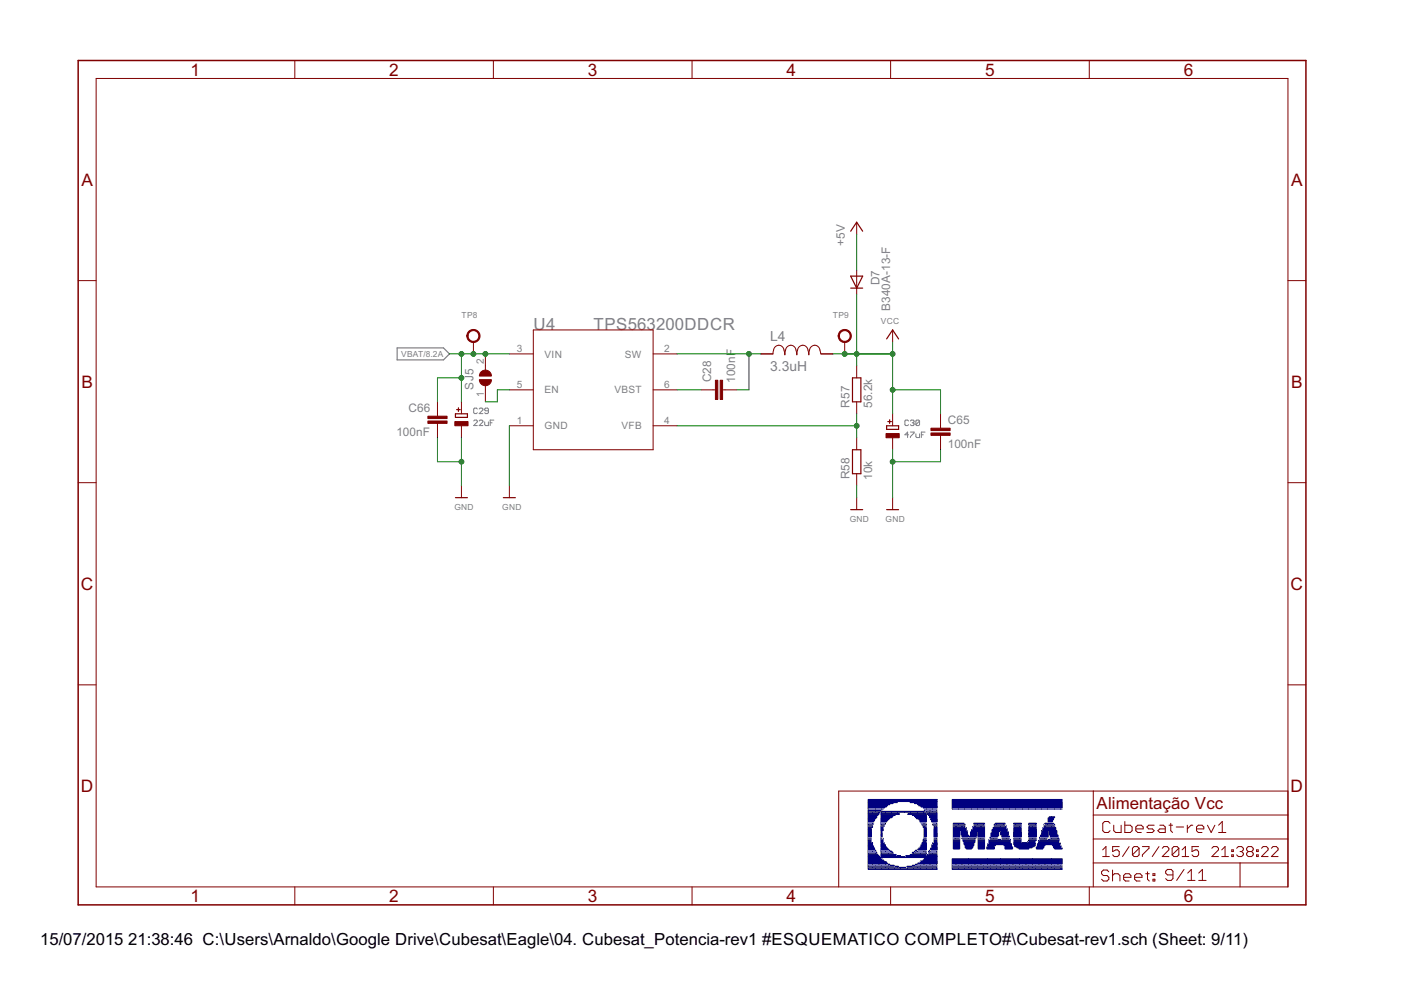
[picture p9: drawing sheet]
<svg xmlns="http://www.w3.org/2000/svg" width="297mm" height="210mm" viewBox="0 0 297 210" stroke-linecap="round" stroke-linejoin="round" font-family="sans-serif">
<g fill="none" stroke="#808080" stroke-width=".21">
<path d="M100.4 89.3l.2-.2h.4l.2 .2v.2l-.8 .7h.8M101.2 86.7l-.2-.2h-.4l-.2 .2v.8l.2 .2h.4l.2-.2M101.6 89.3l.2-.2h.4l.2 .2v.2l-.8 .7h.8M101.6 86.7l.2-.2h.4l.2 .2v.2l-.8 .8h.8M102.8 89.5v.5l.2 .2h.5v-.7M103.5 87.1h-.5l-.2-.2 .2-.4h.4l.1 .2v.8l-.1 .2h-.4l-.2-.2M103.9 89.6h.4M104.7 89.1h-.8v1.1M192.6 89.3l-.2-.2h-.4l-.1 .2v.7l.1 .2h.4l.2-.2M192.6 92.2h-.7l.5-.6v1.2M193 89.3l.2-.2h.4l.2 .2-.2 .3M193 91.6h.8v.2l-.8 .8v.2"/>
<path d="M193.4 89.6h.2M193.6 89.6l.2 .2-.2 .4h-.4l-.2-.2M194.2 92v.6l.2 .2h.6v-.8M195 89.3v.7l-.2 .2h-.4l-.2-.2M195 89.3l-.2-.2h-.4l-.2 .2v.7M195 89.3l-.8 .7M195.3 92.2h.4M196.1 91.6h-.8v1.2"/>
</g>
<path d="M84.2 73.8h9.8l1.3 1.2-1.3 1.3h-9.8z" fill="none" stroke="#808080" stroke-width=".25"/>
<g fill="none" stroke="#800000" stroke-width=".21">
<path d="M20.4 16.6h252.7v171.4h-252.7zM62.5 12.8v3.8M104.6 12.8v3.8M146.7 12.8v3.8M188.8 12.8v3.8M230.9 12.8v3.8M16.6 59.5h3.8M181.6 47.1v2.6M181.6 57.3v5.1M273.1 59.5h3.8M100.4 72.5v2.5M102.9 75v3.5"/>
<path d="M108 75h5.1M113.1 70h25.4v25.4h-25.4zM138.5 75h5.1M174 75l-.2-.8a1.1 1.1 0 0 0-1.1-1 1.1 1.1 0 0 0-1.1 1l-.1 1-.1-.5a1.27 1.27 0 0 0-1.7-1.4 2.31 2.31 0 0 0-.7 1.9l-.1-.5a1.27 1.27 0 0 0-1.7-1.4 2.31 2.31 0 0 0-.8 1.9l-.1-.5a1.27 1.27 0 0 0-1.7-1.4l-.5 .6-.2 1.1h-2.6M174 75h2.6M179.1 72.5v2.5M181.6 77.6v2.5M189.3 70v2.5M92.8 85.2v3M92.8 89.8v3M97.8 85.2v2.5M97.8 90.3v2.5"/>
<path d="M102.9 81.8v3.4M108 90.3h5.1M108 82.7h5.1M138.5 90.3h5.1M138.5 82.7h5.1M148.6 82.7h3.1M153.2 82.7h3.1M181.6 85.2v2.5M181.6 92.8v2.6M189.3 87.7v2.6M189.3 92.8v2.6M199.4 87.7v3.1"/>
<path d="M199.4 92.3v3.1M16.6 102.3h3.8M97.8 103v2.5M108 103v2.5M181.6 100.4v2.6M181.6 105.5v2.6M189.3 105.5v2.6M273.1 102.3h3.8M16.6 145.2h3.8M273.1 145.2h3.8M231.8 167.7v20.3M231.8 177.9h41.3"/>
<path d="M231.8 172.8h41.3M235.4 174.6l-.4-.4h-.8l-.4 .4v1.5l.4 .4h.8l.4-.4M236.1 175v1.1l.4 .4h1.2v-1.5M237.3 179.5h-1.4v1.1l.7-.4h.3l.4 .4v.7l-.4 .3h-.7l-.3-.3M238.5 174.2v2.3h1.1l.4-.4v-.8l-.4-.3h-1.1M239.4 179.5l-1.4 2.1M240.8 175.7h1.6v-.4l-.4-.3h-.8l-.4 .3v.8l.4 .4h.8M241.5 179.9v1.4l-.3 .3h-.7l-.4-.3M241.5 179.9l-.3-.4h-.7l-.4 .4v1.4M241.5 179.9l-1.4 1.4M242.2 179.5h1.4v.4l-1.4 1.4v.3M244.7 175h-1.2l-.3 .3 .3 .4h.8l.4 .4-.4 .4h-1.1"/>
<path d="M245.7 179.5l-1.4 2.1M245.9 175h.8l.4 .3v1.2h-1.2l-.4-.4 .4-.4h1.2M246.4 179.9l.4-.4h.7l.3 .4v.3l-1.4 1.4h1.4M247.8 175h.8M248.2 174.6v1.5l.4 .4M249.4 175.3h1.6M249.9 179.9v1.4l-.3 .3h-.7l-.4-.3M249.9 179.9l-.3-.4h-.7l-.4 .4v1.4M249.9 179.9l-1.4 1.4M251.7 175v1.5M252.9 175h-.4l-.8 .7M253.7 175.7h1.5v-.4l-.4-.3h-.7l-.4 .3v.8l.4 .4h.7"/>
<path d="M254.1 179.5h-1.4v1.1l.7-.4h.4l.3 .4v.7l-.3 .3h-.7l-.4-.3M256 175l.8 1.5 .8-1.5M256.9 179.9l.4-.4h.7l.3 .4v.3l-1.4 1.4h1.4M258.4 176.5h1.5M258.4 175l.7-.8v2.3M262.2 179.9l.4-.4h.6l.4 .4v.3l-.4 .4M267.5 179.9l.3-.4h.7l.4 .4v.3l-1.4 1.4h1.4M269.6 179.9l.3-.4h.7l.4 .4v.3l-1.4 1.4h1.4M273.1 167.7h-95.3v20.3M62.5 188v3.9M104.6 188v3.9M146.7 188v3.9"/>
<path d="M188.8 188v3.9M230.9 188v3.9M231.8 183h41.3M233.8 180.2l.7-.7v2.1M233.8 181.6h1.4M235.1 184.8l-.4-.3h-.8l-.3 .3v.5l.3 .3h.8l.4 .4v.4l-.4 .4h-.8l-.3-.4M235.9 184.5v2.3M235.9 185.6l.4-.3h.7l.4 .3v1.2M238.2 186h1.6v-.4l-.4-.3h-.8l-.4 .3v.8l.4 .4h.8M240.6 186h1.5v-.4l-.4-.3h-.7l-.4 .3v.8l.4 .4h.7M242.9 185.3h.8M243.3 184.8v1.6l.4 .4"/>
<path d="M244.5 185.3h.4v.3h-.4zM244.5 186.4h.4v.4h-.4zM248.7 185.5h-1.2l-.4-.4v-.4l.4-.4h.8l.4 .4v1.6l-.4 .4h-.8l-.4-.4M250.6 181.6h1.4M250.6 180.2l.7-.7v2.1M251 184.3l-1.5 2.4M251.8 186.7h1.6M251.8 185.1l.8-.8v2.4M254.1 185.1l.8-.8v2.4M254.1 186.7h1.6M259 181.6h1.5M259 180.2l.7-.7v2.1"/>
<path d="M261.2 181.3h.3v.3h-.3zM261.2 180.2h.3v.4h-.3zM262.9 183v5M262.9 180.6h.3M263.2 180.6l.4 .3v.4l-.4 .3h-.6l-.4-.3M264.6 180.6l-.3 .3v.4l.3 .3h.8l.3-.3v-.4l-.3-.3M264.6 180.6l-.3-.4v-.3l.3-.4h.8l.3 .4v.3l-.3 .4M264.6 180.6h.8M266.4 181.3h.4v.3h-.4zM266.4 180.2h.4v.4h-.4z"/>
</g>
<path d="M16.6 12.8h260.3v179.1h-260.3z" fill="none" stroke="#800000" stroke-width=".32"/>
<g fill="#800000" stroke="#800000" stroke-width=".21">
<path d="M152.7 80.6h.5v4.1h-.5z"/>
<path d="M151.7 80.6h.5v4.1h-.5z"/>
<path d="M197.4 91.8h4v.5h-4z"/>
<path d="M197.4 90.8h4v.5h-4z"/>
<path d="M90.7 89.3h4.1v.5h-4.1z"/>
<path d="M90.7 88.2h4.1v.6h-4.1z"/>
<path d="M96.4 89.4h2.8v.9h-2.8z"/>
<path d="M187.9 91.9h2.7v.9h-2.7z"/>
</g>
<g fill="none" stroke="#800000" stroke-width=".25">
<path d="M180.4 58.5h2.5l-1.3 2.6zM180.4 49l1.2-1.9 1.3 1.9M180.4 61.1h2.5M188 71.9l1.3-1.9 1.2 1.9M96.6 87.7h2.5v.8h-2.5zM96.8 86.8h.8M97.2 86.5v.7M180.7 80.1h1.8v5.1h-1.8zM180.7 95.4h1.8v5h-1.8zM188 90.3h2.5v.7h-2.5zM188.2 89.4h.8M188.6 89v.8"/>
<path d="M96.6 105.5h2.5M106.7 105.5h2.6M180.4 108.1h2.5M188 108.1h2.5"/>
</g>
<g fill="#800000" stroke="#800000" stroke-width=".21">
<path d="M99.4 70.3a1.4 1.4 0 0 1 2.2 .2 1.4 1.4 0 0 1-.8 2.1 1.4 1.4 0 0 1-1.8-1.4h.2a1.15 1.15 0 0 1 1.6-1 1.15 1.15 0 0 1 .3 1.9 1.15 1.15 0 0 1-1.8-.6l-.1-.3h-.2z" fill-rule="evenodd"/>
<path d="M178.1 70.3a1.4 1.4 0 0 1 2.2 .2 1.4 1.4 0 0 1-.8 2.1 1.4 1.4 0 0 1-1.8-1.4h.2a1.15 1.15 0 0 1 1.7-1 1.15 1.15 0 0 1 .2 1.9 1.15 1.15 0 0 1-1.8-.6l-.1-.3h-.2z" fill-rule="evenodd"/>
<path d="M102.1 78.8a1.27 1.27 0 0 1 1.3-.2 1.27 1.27 0 0 1 .8 1.1h-2.6z" fill-rule="evenodd"/>
<path d="M101.6 80.5h2.6a1.27 1.27 0 0 1-1.3 1.3 1.27 1.27 0 0 1-1.3-1.3z" fill-rule="evenodd"/>
</g>
<g fill="none" stroke="#008000" stroke-width=".21">
<path d="M181.6 49.7v7.6M95.3 75h12.7M97.8 75v10.2M143.6 75h17.7M158.8 75v7.7h-2.5M176.6 75h12.7M181.6 62.4v15.2M189.3 72.5v15.2M92.8 92.8v5.1h5M97.8 92.8v10.2M97.8 80.1h-5v5.1M108 90.3v12.7"/>
<path d="M108 82.7h-2.5v2.5h-2.6M143.6 82.7h5M143.6 90.3h38M181.6 87.7v5.1M189.3 95.4v10.1M189.3 82.7h10.1v5M199.4 95.4v2.5h-10.1M181.6 103v2.5"/>
</g>
<g fill="#008000" stroke="#008000" stroke-width=".21">
<circle cx="97.8" cy="75" r=".51"/>
<circle cx="97.8" cy="80.1" r=".51"/>
<circle cx="100.4" cy="75" r=".51"/>
<circle cx="102.9" cy="75" r=".51"/>
<circle cx="97.8" cy="97.9" r=".51"/>
<circle cx="189.3" cy="97.9" r=".51"/>
<circle cx="158.8" cy="75" r=".51"/>
<circle cx="181.6" cy="90.3" r=".51"/>
<circle cx="181.6" cy="75" r=".51"/>
<circle cx="189.3" cy="75" r=".51"/>
<circle cx="189.3" cy="82.7" r=".51"/>
<circle cx="179.1" cy="75" r=".51"/>
</g>
<path d="M184.1 171.6h2.9v.2h-2.9z" fill="#808080" stroke="#808080" stroke-width=".21"/>
<g fill="#000080" stroke="#000080" stroke-width=".21">
<path d="M184.1 184.1h14.6v.2h-14.6z"/>
<path d="M201.9 184.1h23.3v.2h-23.3z"/>
<path d="M184.1 183.9h14.6v.2h-14.6z"/>
<path d="M201.9 183.9h23.3v.2h-23.3z"/>
<path d="M184.1 183.7h6.4v.2h-6.4z"/>
<path d="M192.3 183.7h6.4v.2h-6.4z"/>
<path d="M201.9 183.7h23.3v.2h-23.3z"/>
<path d="M184.1 183.5h5.5v.2h-5.5z"/>
<path d="M193.4 183.5h5.3v.2h-5.3z"/>
<path d="M201.9 183.5h23.3v.2h-23.3z"/>
<path d="M184.1 183.2h4.5v.2h-4.5z"/>
<path d="M194.1 183.2h4.6v.2h-4.6z"/>
<path d="M201.9 183.2h23.3v.2h-23.3z"/>
<path d="M184.1 183h4.1v.2h-4.1z"/>
<path d="M194.6 183h4.1v.2h-4.1z"/>
<path d="M201.9 183h23.3v.2h-23.3z"/>
<path d="M184.1 182.8h3.9v.2h-3.9z"/>
<path d="M195.1 182.8h3.6v.2h-3.6z"/>
<path d="M201.9 182.8h23.3v.2h-23.3z"/>
<path d="M184.1 182.5h3.4v.3h-3.4z"/>
<path d="M195.3 182.5h3.4v.3h-3.4z"/>
<path d="M201.9 182.5h23.3v.3h-23.3z"/>
<path d="M184.1 182.3h3.2v.2h-3.2z"/>
<path d="M195.7 182.3h3v.2h-3z"/>
<path d="M201.9 182.3h23.3v.2h-23.3z"/>
<path d="M184.1 182.1h2.9v.2h-2.9z"/>
<path d="M195.9 182.1h2.8v.2h-2.8z"/>
<path d="M201.9 182.1h23.3v.2h-23.3z"/>
<path d="M184.1 181.8h2.7v.3h-2.7z"/>
<path d="M196.2 181.8h2.5v.3h-2.5z"/>
<path d="M184.1 181.6h2.5v.2h-2.5z"/>
<path d="M186.8 181.6h11.9v.2h-11.9z"/>
<path d="M184.1 181.4h2.3v.2h-2.3z"/>
<path d="M186.8 181.4h4.1v.2h-4.1z"/>
<path d="M192.1 181.4h6.6v.2h-6.6z"/>
<path d="M184.1 181.2h2v.2h-2z"/>
<path d="M186.8 181.2h3.2v.2h-3.2z"/>
<path d="M193 181.2h3.4v.2h-3.4z"/>
<path d="M196.6 181.2h2.1v.2h-2.1z"/>
<path d="M184.1 180.9h1.8v.2h-1.8z"/>
<path d="M186.8 180.9h2.5v.2h-2.5z"/>
<path d="M193.4 180.9h3v.2h-3z"/>
<path d="M196.9 180.9h1.8v.2h-1.8z"/>
<path d="M184.1 180.7h1.8v.2h-1.8z"/>
<path d="M186.8 180.7h2.5v.2h-2.5z"/>
<path d="M193.4 180.7h3v.2h-3z"/>
<path d="M196.9 180.7h1.8v.2h-1.8z"/>
<path d="M184.1 180.5h1.6v.2h-1.6z"/>
<path d="M186.8 180.5h2.3v.2h-2.3z"/>
<path d="M193.9 180.5h2.5v.2h-2.5z"/>
<path d="M196.9 180.5h1.8v.2h-1.8z"/>
<path d="M184.1 180.3h1.6v.2h-1.6z"/>
<path d="M186.8 180.3h1.8v.2h-1.8z"/>
<path d="M194.1 180.3h2.3v.2h-2.3z"/>
<path d="M197.1 180.3h1.6v.2h-1.6z"/>
<path d="M184.1 180h1.3v.2h-1.3z"/>
<path d="M186.8 180h1.6v.2h-1.6z"/>
<path d="M194.6 180h1.8v.2h-1.8z"/>
<path d="M197.3 180h1.4v.2h-1.4z"/>
<path d="M184.1 179.8h1.3v.2h-1.3z"/>
<path d="M186.8 179.8h1.4v.2h-1.4z"/>
<path d="M194.8 179.8h1.6v.2h-1.6z"/>
<path d="M197.3 179.8h1.4v.2h-1.4z"/>
<path d="M202.1 179.8h1.4v.2h-1.4z"/>
<path d="M204.9 179.8h1.1v.2h-1.1z"/>
<path d="M207.4 179.8h1.3v.2h-1.3z"/>
<path d="M209.2 179.8h1.6v.2h-1.6z"/>
<path d="M213.1 179.8h1.6v.2h-1.6z"/>
<path d="M216 179.8h2.1v.2h-2.1z"/>
<path d="M219.7 179.8h1.4v.2h-1.4z"/>
<path d="M223.6 179.8h1.6v.2h-1.6z"/>
<path d="M184.1 179.6h1.1v.2h-1.1z"/>
<path d="M186.8 179.6h1.2v.2h-1.2z"/>
<path d="M195.1 179.6h1.3v.2h-1.3z"/>
<path d="M197.5 179.6h1.2v.2h-1.2z"/>
<path d="M202.1 179.6h1.4v.2h-1.4z"/>
<path d="M204.6 179.6h1.6v.2h-1.6z"/>
<path d="M207.4 179.6h1.3v.2h-1.3z"/>
<path d="M209.2 179.6h1.6v.2h-1.6z"/>
<path d="M213.1 179.6h1.6v.2h-1.6z"/>
<path d="M215.6 179.6h3.2v.2h-3.2z"/>
<path d="M219.7 179.6h1.6v.2h-1.6z"/>
<path d="M223.4 179.6h1.6v.2h-1.6z"/>
<path d="M184.1 179.3h1.1v.2h-1.1z"/>
<path d="M186.8 179.3h.9v.2h-.9z"/>
<path d="M195.3 179.3h1.1v.2h-1.1z"/>
<path d="M197.5 179.3h1.2v.2h-1.2z"/>
<path d="M202.1 179.3h1.4v.2h-1.4z"/>
<path d="M204.6 179.3h1.6v.2h-1.6z"/>
<path d="M207.4 179.3h1.3v.2h-1.3z"/>
<path d="M209.4 179.3h1.4v.2h-1.4z"/>
<path d="M213.1 179.3h1.4v.2h-1.4z"/>
<path d="M215.2 179.3h4.1v.2h-4.1z"/>
<path d="M220 179.3h1.3v.2h-1.3z"/>
<path d="M223.4 179.3h1.6v.2h-1.6z"/>
<path d="M184.1 179.1h.9v.2h-.9z"/>
<path d="M186.8 179.1h.9v.2h-.9z"/>
<path d="M195.3 179.1h1.1v.2h-1.1z"/>
<path d="M197.5 179.1h1.2v.2h-1.2z"/>
<path d="M202.1 179.1h1.4v.2h-1.4z"/>
<path d="M204.6 179.1h1.9v.2h-1.9z"/>
<path d="M207.4 179.1h1.3v.2h-1.3z"/>
<path d="M209.4 179.1h1.6v.2h-1.6z"/>
<path d="M212.9 179.1h1.6v.2h-1.6z"/>
<path d="M215.1 179.1h4.4v.2h-4.4z"/>
<path d="M219.9 179.1h1.7v.2h-1.7z"/>
<path d="M223.1 179.1h1.6v.2h-1.6z"/>
<path d="M184.1 178.9h.9v.2h-.9z"/>
<path d="M186.8 178.9h.7v.2h-.7z"/>
<path d="M195.5 178.9h.9v.2h-.9z"/>
<path d="M197.8 178.9h.9v.2h-.9z"/>
<path d="M202.1 178.9h1.4v.2h-1.4z"/>
<path d="M204.4 178.9h2.1v.2h-2.1z"/>
<path d="M207.4 178.9h1.3v.2h-1.3z"/>
<path d="M209.4 178.9h5.1v.2h-5.1z"/>
<path d="M214.9 178.9h4.6v.2h-4.6z"/>
<path d="M220 178.9h4.7v.2h-4.7z"/>
<path d="M184.1 178.6h.9v.3h-.9z"/>
<path d="M186.8 178.6h.7v.3h-.7z"/>
<path d="M195.5 178.6h.9v.3h-.9z"/>
<path d="M197.8 178.6h.9v.3h-.9z"/>
<path d="M202.1 178.6h1.4v.3h-1.4z"/>
<path d="M204.4 178.6h2.1v.3h-2.1z"/>
<path d="M207.4 178.6h1.3v.3h-1.3z"/>
<path d="M209.7 178.6h4.5v.3h-4.5z"/>
<path d="M214.9 178.6h4.6v.3h-4.6z"/>
<path d="M220.2 178.6h4.5v.3h-4.5z"/>
<path d="M184.1 178.4h.6v.2h-.6z"/>
<path d="M186.8 178.4h.5v.2h-.5z"/>
<path d="M195.7 178.4h.7v.2h-.7z"/>
<path d="M198 178.4h.7v.2h-.7z"/>
<path d="M202.1 178.4h1.4v.2h-1.4z"/>
<path d="M204.4 178.4h2.3v.2h-2.3z"/>
<path d="M207.4 178.4h1.3v.2h-1.3z"/>
<path d="M209.7 178.4h4.5v.2h-4.5z"/>
<path d="M214.9 178.4h1.6v.2h-1.6z"/>
<path d="M217.9 178.4h1.6v.2h-1.6z"/>
<path d="M220.2 178.4h4.3v.2h-4.3z"/>
<path d="M184.1 178.2h.6v.2h-.6z"/>
<path d="M186.8 178.2h.5v.2h-.5z"/>
<path d="M195.7 178.2h.7v.2h-.7z"/>
<path d="M198 178.2h.7v.2h-.7z"/>
<path d="M202.1 178.2h1.4v.2h-1.4z"/>
<path d="M204.2 178.2h2.5v.2h-2.5z"/>
<path d="M207.4 178.2h1.3v.2h-1.3z"/>
<path d="M209.7 178.2h4.5v.2h-4.5z"/>
<path d="M214.9 178.2h1.6v.2h-1.6z"/>
<path d="M218.1 178.2h1.4v.2h-1.4z"/>
<path d="M220.2 178.2h4.3v.2h-4.3z"/>
<path d="M184.1 178h.6v.2h-.6z"/>
<path d="M186.8 178h.5v.2h-.5z"/>
<path d="M195.7 178h.7v.2h-.7z"/>
<path d="M198 178h.7v.2h-.7z"/>
<path d="M202.1 178h1.4v.2h-1.4z"/>
<path d="M204.2 178h2.5v.2h-2.5z"/>
<path d="M207.4 178h1.3v.2h-1.3z"/>
<path d="M209.7 178h4.5v.2h-4.5z"/>
<path d="M214.9 178h1.6v.2h-1.6z"/>
<path d="M218.1 178h1.6v.2h-1.6z"/>
<path d="M220.4 178h4.1v.2h-4.1z"/>
<path d="M184.1 177.7h.6v.2h-.6z"/>
<path d="M186.8 177.7h.5v.2h-.5z"/>
<path d="M195.9 177.7h.5v.2h-.5z"/>
<path d="M198 177.7h.7v.2h-.7z"/>
<path d="M202.1 177.7h1.4v.2h-1.4z"/>
<path d="M204.2 177.7h2.5v.2h-2.5z"/>
<path d="M207.4 177.7h1.3v.2h-1.3z"/>
<path d="M209.9 177.7h1.6v.2h-1.6z"/>
<path d="M212.4 177.7h1.6v.2h-1.6z"/>
<path d="M214.9 177.7h1.6v.2h-1.6z"/>
<path d="M218.1 177.7h1.6v.2h-1.6z"/>
<path d="M220.4 177.7h1.6v.2h-1.6z"/>
<path d="M222.7 177.7h1.8v.2h-1.8z"/>
<path d="M184.1 177.5h.6v.2h-.6z"/>
<path d="M186.8 177.5h.2v.2h-.2z"/>
<path d="M195.9 177.5h.5v.2h-.5z"/>
<path d="M198 177.5h.7v.2h-.7z"/>
<path d="M202.1 177.5h1.4v.2h-1.4z"/>
<path d="M204 177.5h2.9v.2h-2.9z"/>
<path d="M207.4 177.5h1.3v.2h-1.3z"/>
<path d="M209.9 177.5h1.6v.2h-1.6z"/>
<path d="M212.4 177.5h1.6v.2h-1.6z"/>
<path d="M214.9 177.5h1.6v.2h-1.6z"/>
<path d="M218.1 177.5h1.6v.2h-1.6z"/>
<path d="M220.4 177.5h1.6v.2h-1.6z"/>
<path d="M222.7 177.5h1.6v.2h-1.6z"/>
<path d="M184.1 177.3h.6v.2h-.6z"/>
<path d="M186.8 177.3h.2v.2h-.2z"/>
<path d="M195.9 177.3h.5v.2h-.5z"/>
<path d="M198 177.3h.7v.2h-.7z"/>
<path d="M202.1 177.3h1.4v.2h-1.4z"/>
<path d="M204 177.3h1.3v.2h-1.3z"/>
<path d="M205.5 177.3h1.4v.2h-1.4z"/>
<path d="M207.4 177.3h1.3v.2h-1.3z"/>
<path d="M210.1 177.3h1.4v.2h-1.4z"/>
<path d="M212.4 177.3h1.6v.2h-1.6z"/>
<path d="M214.9 177.3h1.6v.2h-1.6z"/>
<path d="M218.1 177.3h1.6v.2h-1.6z"/>
<path d="M220.6 177.3h1.6v.2h-1.6z"/>
<path d="M222.7 177.3h1.6v.2h-1.6z"/>
<path d="M184.1 177h.6v.2h-.6z"/>
<path d="M186.8 177h.2v.2h-.2z"/>
<path d="M195.9 177h.5v.2h-.5z"/>
<path d="M198 177h.7v.2h-.7z"/>
<path d="M202.1 177h1.4v.2h-1.4z"/>
<path d="M204 177h1.3v.2h-1.3z"/>
<path d="M205.8 177h1.3v.2h-1.3z"/>
<path d="M207.4 177h1.3v.2h-1.3z"/>
<path d="M210.1 177h1.6v.2h-1.6z"/>
<path d="M212.4 177h1.4v.2h-1.4z"/>
<path d="M214.9 177h1.6v.2h-1.6z"/>
<path d="M218.1 177h1.6v.2h-1.6z"/>
<path d="M220.6 177h1.6v.2h-1.6z"/>
<path d="M222.7 177h1.6v.2h-1.6z"/>
<path d="M184.1 176.8h.6v.2h-.6z"/>
<path d="M186.8 176.8h.2v.2h-.2z"/>
<path d="M195.9 176.8h.5v.2h-.5z"/>
<path d="M198 176.8h.7v.2h-.7z"/>
<path d="M202.1 176.8h1.4v.2h-1.4z"/>
<path d="M203.7 176.8h1.4v.2h-1.4z"/>
<path d="M205.8 176.8h1.3v.2h-1.3z"/>
<path d="M207.4 176.8h1.3v.2h-1.3z"/>
<path d="M210.1 176.8h1.6v.2h-1.6z"/>
<path d="M212.2 176.8h1.6v.2h-1.6z"/>
<path d="M214.9 176.8h1.6v.2h-1.6z"/>
<path d="M218.1 176.8h1.6v.2h-1.6z"/>
<path d="M220.9 176.8h1.3v.2h-1.3z"/>
<path d="M222.5 176.8h1.6v.2h-1.6z"/>
<path d="M184.1 176.6h.6v.2h-.6z"/>
<path d="M186.8 176.6h.2v.2h-.2z"/>
<path d="M195.9 176.6h.5v.2h-.5z"/>
<path d="M198 176.6h.7v.2h-.7z"/>
<path d="M202.1 176.6h1.4v.2h-1.4z"/>
<path d="M203.7 176.6h1.4v.2h-1.4z"/>
<path d="M205.8 176.6h1.3v.2h-1.3z"/>
<path d="M207.4 176.6h1.3v.2h-1.3z"/>
<path d="M210.1 176.6h1.6v.2h-1.6z"/>
<path d="M212.2 176.6h1.6v.2h-1.6z"/>
<path d="M214.9 176.6h1.6v.2h-1.6z"/>
<path d="M218.1 176.6h1.6v.2h-1.6z"/>
<path d="M220.9 176.6h1.3v.2h-1.3z"/>
<path d="M222.5 176.6h1.6v.2h-1.6z"/>
<path d="M184.1 176.4h.6v.2h-.6z"/>
<path d="M186.8 176.4h.2v.2h-.2z"/>
<path d="M195.9 176.4h.5v.2h-.5z"/>
<path d="M198 176.4h.7v.2h-.7z"/>
<path d="M202.1 176.4h1.4v.2h-1.4z"/>
<path d="M203.7 176.4h1.4v.2h-1.4z"/>
<path d="M205.8 176.4h1.3v.2h-1.3z"/>
<path d="M207.4 176.4h1.3v.2h-1.3z"/>
<path d="M210.4 176.4h1.3v.2h-1.3z"/>
<path d="M212.2 176.4h1.6v.2h-1.6z"/>
<path d="M214.9 176.4h1.6v.2h-1.6z"/>
<path d="M218.1 176.4h1.6v.2h-1.6z"/>
<path d="M220.9 176.4h1.3v.2h-1.3z"/>
<path d="M222.5 176.4h1.6v.2h-1.6z"/>
<path d="M184.1 176.1h.6v.2h-.6z"/>
<path d="M186.8 176.1h.2v.2h-.2z"/>
<path d="M195.9 176.1h.5v.2h-.5z"/>
<path d="M198 176.1h.7v.2h-.7z"/>
<path d="M202.1 176.1h1.4v.2h-1.4z"/>
<path d="M203.7 176.1h1.4v.2h-1.4z"/>
<path d="M206 176.1h2.7v.2h-2.7z"/>
<path d="M210.4 176.1h1.6v.2h-1.6z"/>
<path d="M212.2 176.1h1.4v.2h-1.4z"/>
<path d="M214.9 176.1h1.6v.2h-1.6z"/>
<path d="M218.1 176.1h1.6v.2h-1.6z"/>
<path d="M220.9 176.1h1.3v.2h-1.3z"/>
<path d="M222.5 176.1h1.6v.2h-1.6z"/>
<path d="M184.1 175.9h.6v.2h-.6z"/>
<path d="M186.8 175.9h.5v.2h-.5z"/>
<path d="M195.9 175.9h.5v.2h-.5z"/>
<path d="M198 175.9h.7v.2h-.7z"/>
<path d="M202.1 175.9h2.8v.2h-2.8z"/>
<path d="M206 175.9h2.7v.2h-2.7z"/>
<path d="M210.3 175.9h3.3v.2h-3.3z"/>
<path d="M214.9 175.9h1.6v.2h-1.6z"/>
<path d="M218.1 175.9h1.6v.2h-1.6z"/>
<path d="M221.1 175.9h2.7v.2h-2.7z"/>
<path d="M184.1 175.7h.6v.2h-.6z"/>
<path d="M186.8 175.7h.5v.2h-.5z"/>
<path d="M195.9 175.7h.5v.2h-.5z"/>
<path d="M198 175.7h.7v.2h-.7z"/>
<path d="M202.1 175.7h2.8v.2h-2.8z"/>
<path d="M206.2 175.7h2.5v.2h-2.5z"/>
<path d="M210.6 175.7h3v.2h-3z"/>
<path d="M214.9 175.7h1.6v.2h-1.6z"/>
<path d="M218.1 175.7h1.6v.2h-1.6z"/>
<path d="M221.1 175.7h2.7v.2h-2.7z"/>
<path d="M184.1 175.5h.6v.2h-.6z"/>
<path d="M186.8 175.5h.5v.2h-.5z"/>
<path d="M195.9 175.5h.5v.2h-.5z"/>
<path d="M198 175.5h.7v.2h-.7z"/>
<path d="M202.1 175.5h2.8v.2h-2.8z"/>
<path d="M206.2 175.5h2.5v.2h-2.5z"/>
<path d="M210.6 175.5h2.7v.2h-2.7z"/>
<path d="M214.9 175.5h1.6v.2h-1.6z"/>
<path d="M218.1 175.5h1.6v.2h-1.6z"/>
<path d="M221.1 175.5h2.7v.2h-2.7z"/>
<path d="M184.1 175.2h.9v.2h-.9z"/>
<path d="M186.8 175.2h.5v.2h-.5z"/>
<path d="M195.7 175.2h.7v.2h-.7z"/>
<path d="M198 175.2h.7v.2h-.7z"/>
<path d="M202.1 175.2h2.5v.2h-2.5z"/>
<path d="M206.2 175.2h2.5v.2h-2.5z"/>
<path d="M210.8 175.2h2.5v.2h-2.5z"/>
<path d="M214.9 175.2h1.6v.2h-1.6z"/>
<path d="M218.1 175.2h1.6v.2h-1.6z"/>
<path d="M221.3 175.2h2.3v.2h-2.3z"/>
<path d="M184.1 175h.9v.2h-.9z"/>
<path d="M186.8 175h.7v.2h-.7z"/>
<path d="M195.7 175h.7v.2h-.7z"/>
<path d="M198 175h.7v.2h-.7z"/>
<path d="M202.1 175h2.5v.2h-2.5z"/>
<path d="M206.5 175h2.2v.2h-2.2z"/>
<path d="M210.8 175h2.5v.2h-2.5z"/>
<path d="M214.9 175h1.6v.2h-1.6z"/>
<path d="M218.1 175h1.6v.2h-1.6z"/>
<path d="M221.3 175h2.3v.2h-2.3z"/>
<path d="M184.1 174.8h.9v.2h-.9z"/>
<path d="M186.8 174.8h.7v.2h-.7z"/>
<path d="M195.5 174.8h.9v.2h-.9z"/>
<path d="M197.8 174.8h.9v.2h-.9z"/>
<path d="M202.1 174.8h2.5v.2h-2.5z"/>
<path d="M206.5 174.8h2.2v.2h-2.2z"/>
<path d="M210.8 174.8h2.3v.2h-2.3z"/>
<path d="M214.9 174.8h1.6v.2h-1.6z"/>
<path d="M218.1 174.8h1.6v.2h-1.6z"/>
<path d="M221.3 174.8h2.3v.2h-2.3z"/>
<path d="M184.1 174.5h1.1v.3h-1.1z"/>
<path d="M186.8 174.5h.9v.3h-.9z"/>
<path d="M195.5 174.5h.9v.3h-.9z"/>
<path d="M197.8 174.5h.9v.3h-.9z"/>
<path d="M202.1 174.5h2.3v.3h-2.3z"/>
<path d="M206.5 174.5h2.2v.3h-2.2z"/>
<path d="M211 174.5h2.1v.3h-2.1z"/>
<path d="M214.9 174.5h1.6v.3h-1.6z"/>
<path d="M218.1 174.5h1.6v.3h-1.6z"/>
<path d="M221.6 174.5h1.8v.3h-1.8z"/>
<path d="M184.1 174.3h1.1v.2h-1.1z"/>
<path d="M186.8 174.3h.9v.2h-.9z"/>
<path d="M195.3 174.3h1.1v.2h-1.1z"/>
<path d="M197.8 174.3h.9v.2h-.9z"/>
<path d="M184.1 174.1h1.1v.2h-1.1z"/>
<path d="M186.8 174.1h1.2v.2h-1.2z"/>
<path d="M195.1 174.1h1.3v.2h-1.3z"/>
<path d="M197.5 174.1h1.2v.2h-1.2z"/>
<path d="M222.2 174.1h1v.2h-1z"/>
<path d="M184.1 173.8h1.3v.3h-1.3z"/>
<path d="M186.8 173.8h1.4v.3h-1.4z"/>
<path d="M195.1 173.8h1.3v.3h-1.3z"/>
<path d="M197.5 173.8h1.2v.3h-1.2z"/>
<path d="M222.2 173.8h1v.3h-1z"/>
<path d="M184.1 173.6h1.3v.2h-1.3z"/>
<path d="M186.8 173.6h1.6v.2h-1.6z"/>
<path d="M194.8 173.6h1.6v.2h-1.6z"/>
<path d="M197.3 173.6h1.4v.2h-1.4z"/>
<path d="M222.2 173.6h1.2v.2h-1.2z"/>
<path d="M184.1 173.4h1.6v.2h-1.6z"/>
<path d="M186.8 173.4h1.8v.2h-1.8z"/>
<path d="M194.4 173.4h2v.2h-2z"/>
<path d="M197.3 173.4h1.4v.2h-1.4z"/>
<path d="M222.2 173.4h1.2v.2h-1.2z"/>
<path d="M184.1 173.2h1.8v.2h-1.8z"/>
<path d="M186.8 173.2h2.3v.2h-2.3z"/>
<path d="M194.1 173.2h2.3v.2h-2.3z"/>
<path d="M197.1 173.2h1.6v.2h-1.6z"/>
<path d="M222.5 173.2h1.1v.2h-1.1z"/>
<path d="M184.1 172.9h1.8v.2h-1.8z"/>
<path d="M186.8 172.9h2.5v.2h-2.5z"/>
<path d="M193.9 172.9h2.5v.2h-2.5z"/>
<path d="M197.1 172.9h1.6v.2h-1.6z"/>
<path d="M184.1 172.7h2v.2h-2z"/>
<path d="M186.8 172.7h3v.2h-3z"/>
<path d="M193.4 172.7h3v.2h-3z"/>
<path d="M196.9 172.7h1.8v.2h-1.8z"/>
<path d="M184.1 172.5h2.3v.2h-2.3z"/>
<path d="M186.8 172.5h3.9v.2h-3.9z"/>
<path d="M192.5 172.5h3.9v.2h-3.9z"/>
<path d="M196.6 172.5h2.1v.2h-2.1z"/>
<path d="M184.1 172.3h2.3v.2h-2.3z"/>
<path d="M186.8 172.3h3.9v.2h-3.9z"/>
<path d="M192.5 172.3h3.9v.2h-3.9z"/>
<path d="M196.6 172.3h2.1v.2h-2.1z"/>
<path d="M184.1 172h2.5v.2h-2.5z"/>
<path d="M186.8 172h11.9v.2h-11.9z"/>
<path d="M184.1 171.8h2.7v.2h-2.7z"/>
<path d="M196 171.8h.2v.2h-.2z"/>
<path d="M196.4 171.8h2.3v.2h-2.3z"/>
<path d="M196.2 171.6h2.5v.2h-2.5z"/>
<path d="M184.1 171.3h3.2v.2h-3.2z"/>
<path d="M195.9 171.3h2.8v.2h-2.8z"/>
<path d="M201.9 171.3h23.3v.2h-23.3z"/>
<path d="M184.1 171.1h3.4v.2h-3.4z"/>
<path d="M195.7 171.1h3v.2h-3z"/>
<path d="M201.9 171.1h23.3v.2h-23.3z"/>
<path d="M184.1 170.9h3.9v.2h-3.9z"/>
<path d="M195.3 170.9h3.4v.2h-3.4z"/>
<path d="M201.9 170.9h23.3v.2h-23.3z"/>
<path d="M184.1 170.6h4.1v.3h-4.1z"/>
<path d="M194.8 170.6h3.9v.3h-3.9z"/>
<path d="M201.9 170.6h23.3v.3h-23.3z"/>
<path d="M184.1 170.4h4.5v.2h-4.5z"/>
<path d="M194.6 170.4h4.1v.2h-4.1z"/>
<path d="M201.9 170.4h23.3v.2h-23.3z"/>
<path d="M184.1 170.2h5.2v.2h-5.2z"/>
<path d="M193.9 170.2h4.8v.2h-4.8z"/>
<path d="M201.9 170.2h23.3v.2h-23.3z"/>
<path d="M184.1 170h6.1v.2h-6.1z"/>
<path d="M193 170h5.7v.2h-5.7z"/>
<path d="M201.9 170h23.3v.2h-23.3z"/>
<path d="M184.1 169.7h14.6v.2h-14.6z"/>
<path d="M201.9 169.7h23.3v.2h-23.3z"/>
<path d="M184.1 169.5h14.6v.2h-14.6z"/>
<path d="M201.9 169.5h23.3v.2h-23.3z"/>
</g>
<g font-size="4.1" fill="#800000">
<text x="40.4" y="16">1</text>
<text x="82.5" y="16">2</text>
<text x="124.7" y="16">3</text>
<text x="166.8" y="16">4</text>
<text x="208.9" y="16">5</text>
<text x="251" y="16">6</text>
<text x="17.3" y="39.4">A</text>
<text x="273.7" y="39.4">A</text>
<text x="17.3" y="82.2">B</text>
<text x="273.7" y="82.2">B</text>
<text x="17.1" y="125.1">C</text>
<text x="273.6" y="125.1">C</text>
<text x="17.1" y="167.9">D</text>
<text x="273.6" y="167.9">D</text>
<text x="40.4" y="191.2">1</text>
<text x="82.5" y="191.2">2</text>
<text x="124.7" y="191.2">3</text>
<text x="166.8" y="191.2">4</text>
<text x="208.9" y="191.2">5</text>
<text x="251" y="191.2">6</text>
</g>
<g font-size="4" fill="#808080">
<text x="113.1" y="70">U4</text>
<text x="125.8" y="70">TPS563</text>
<text x="139.1" y="70">200DDCR</text>
</g>
<text font-size="4" fill="#800000" x="232.5" y="171.5">Alimentação Vcc</text>
<g font-size="4">
<text x="8.5" y="200.4">15/07/2015</text>
<text x="27.2" y="200.4">21:38:46 C:\Users\Arnaldo\Google Drive\Cubesat\Eagle\04. Cubesat_Potencia-rev1 #ESQUEMATICO COMPLETO#\Cubesat-rev1.sch (Sheet: 9/11)</text>
</g>
<g font-size="3.3" fill="#808080">
<text x="163.3" y="72.4">L4</text>
<text x="163.3" y="78.6">3.3uH</text>
</g>
<g font-size="2.8" fill="#808080">
<text x="179.1" y="52.2" transform="rotate(-90 179.1 52.2)">+5V</text>
<text x="186.4" y="60.5" transform="rotate(-90 186.4 60.5)">D7</text>
<text x="188.7" y="65.9" transform="rotate(-90 188.7 65.9)">B340A-13-F</text>
<text x="100.4" y="82.6" transform="rotate(-90 100.4 82.6)">SJ5</text>
<text x="150.8" y="81.1" transform="rotate(-90 150.8 81.1)">C28</text>
<text x="155.9" y="81.1" transform="rotate(-90 155.9 81.1)">100nF</text>
<text x="86.6" y="87.4">C66</text>
<text x="180.1" y="86.4" transform="rotate(-90 180.1 86.4)">R57</text>
<text x="184.9" y="86.5" transform="rotate(-90 184.9 86.5)">56.2k</text>
<text x="201" y="89.9">C65</text>
<text x="84" y="92.4">100nF</text>
<text x="200.9" y="95">100nF</text>
<text x="180.1" y="101.7" transform="rotate(-90 180.1 101.7)">R58</text>
<text x="184.9" y="101.7" transform="rotate(-90 184.9 101.7)">10k</text>
</g>
<g font-size="2.4" fill="#808080">
<text x="102.6" y="77.2" transform="rotate(-90 102.6 77.2)">2</text>
<text x="109.6" y="74.7">3</text>
<text x="115.4" y="75.8">VIN</text>
<text x="132.4" y="75.8">SW</text>
<text x="140.8" y="74.7">2</text>
<text x="109.6" y="82.3">5</text>
<text x="115.4" y="83.4">EN</text>
<text x="130.3" y="83.4">VBST</text>
<text x="140.8" y="82.3">6</text>
<text x="102.6" y="84.2" transform="rotate(-90 102.6 84.2)">1</text>
<text x="109.6" y="89.9">1</text>
<text x="140.8" y="89.9">4</text>
<text x="115.4" y="91">GND</text>
<text x="131.8" y="91">VFB</text>
</g>
<g font-size="2" fill="#808080">
<text x="97.9" y="67.4">TP8</text>
<text x="176.6" y="67.4">TP9</text>
<text x="186.8" y="68.7">VCC</text>
<text x="85.1" y="75.7">VBAT/8.2A</text>
<text x="96.3" y="108.1">GND</text>
<text x="106.5" y="108.1">GND</text>
<text x="180.1" y="110.6">GND</text>
<text x="187.8" y="110.6">GND</text>
</g>
</svg>
